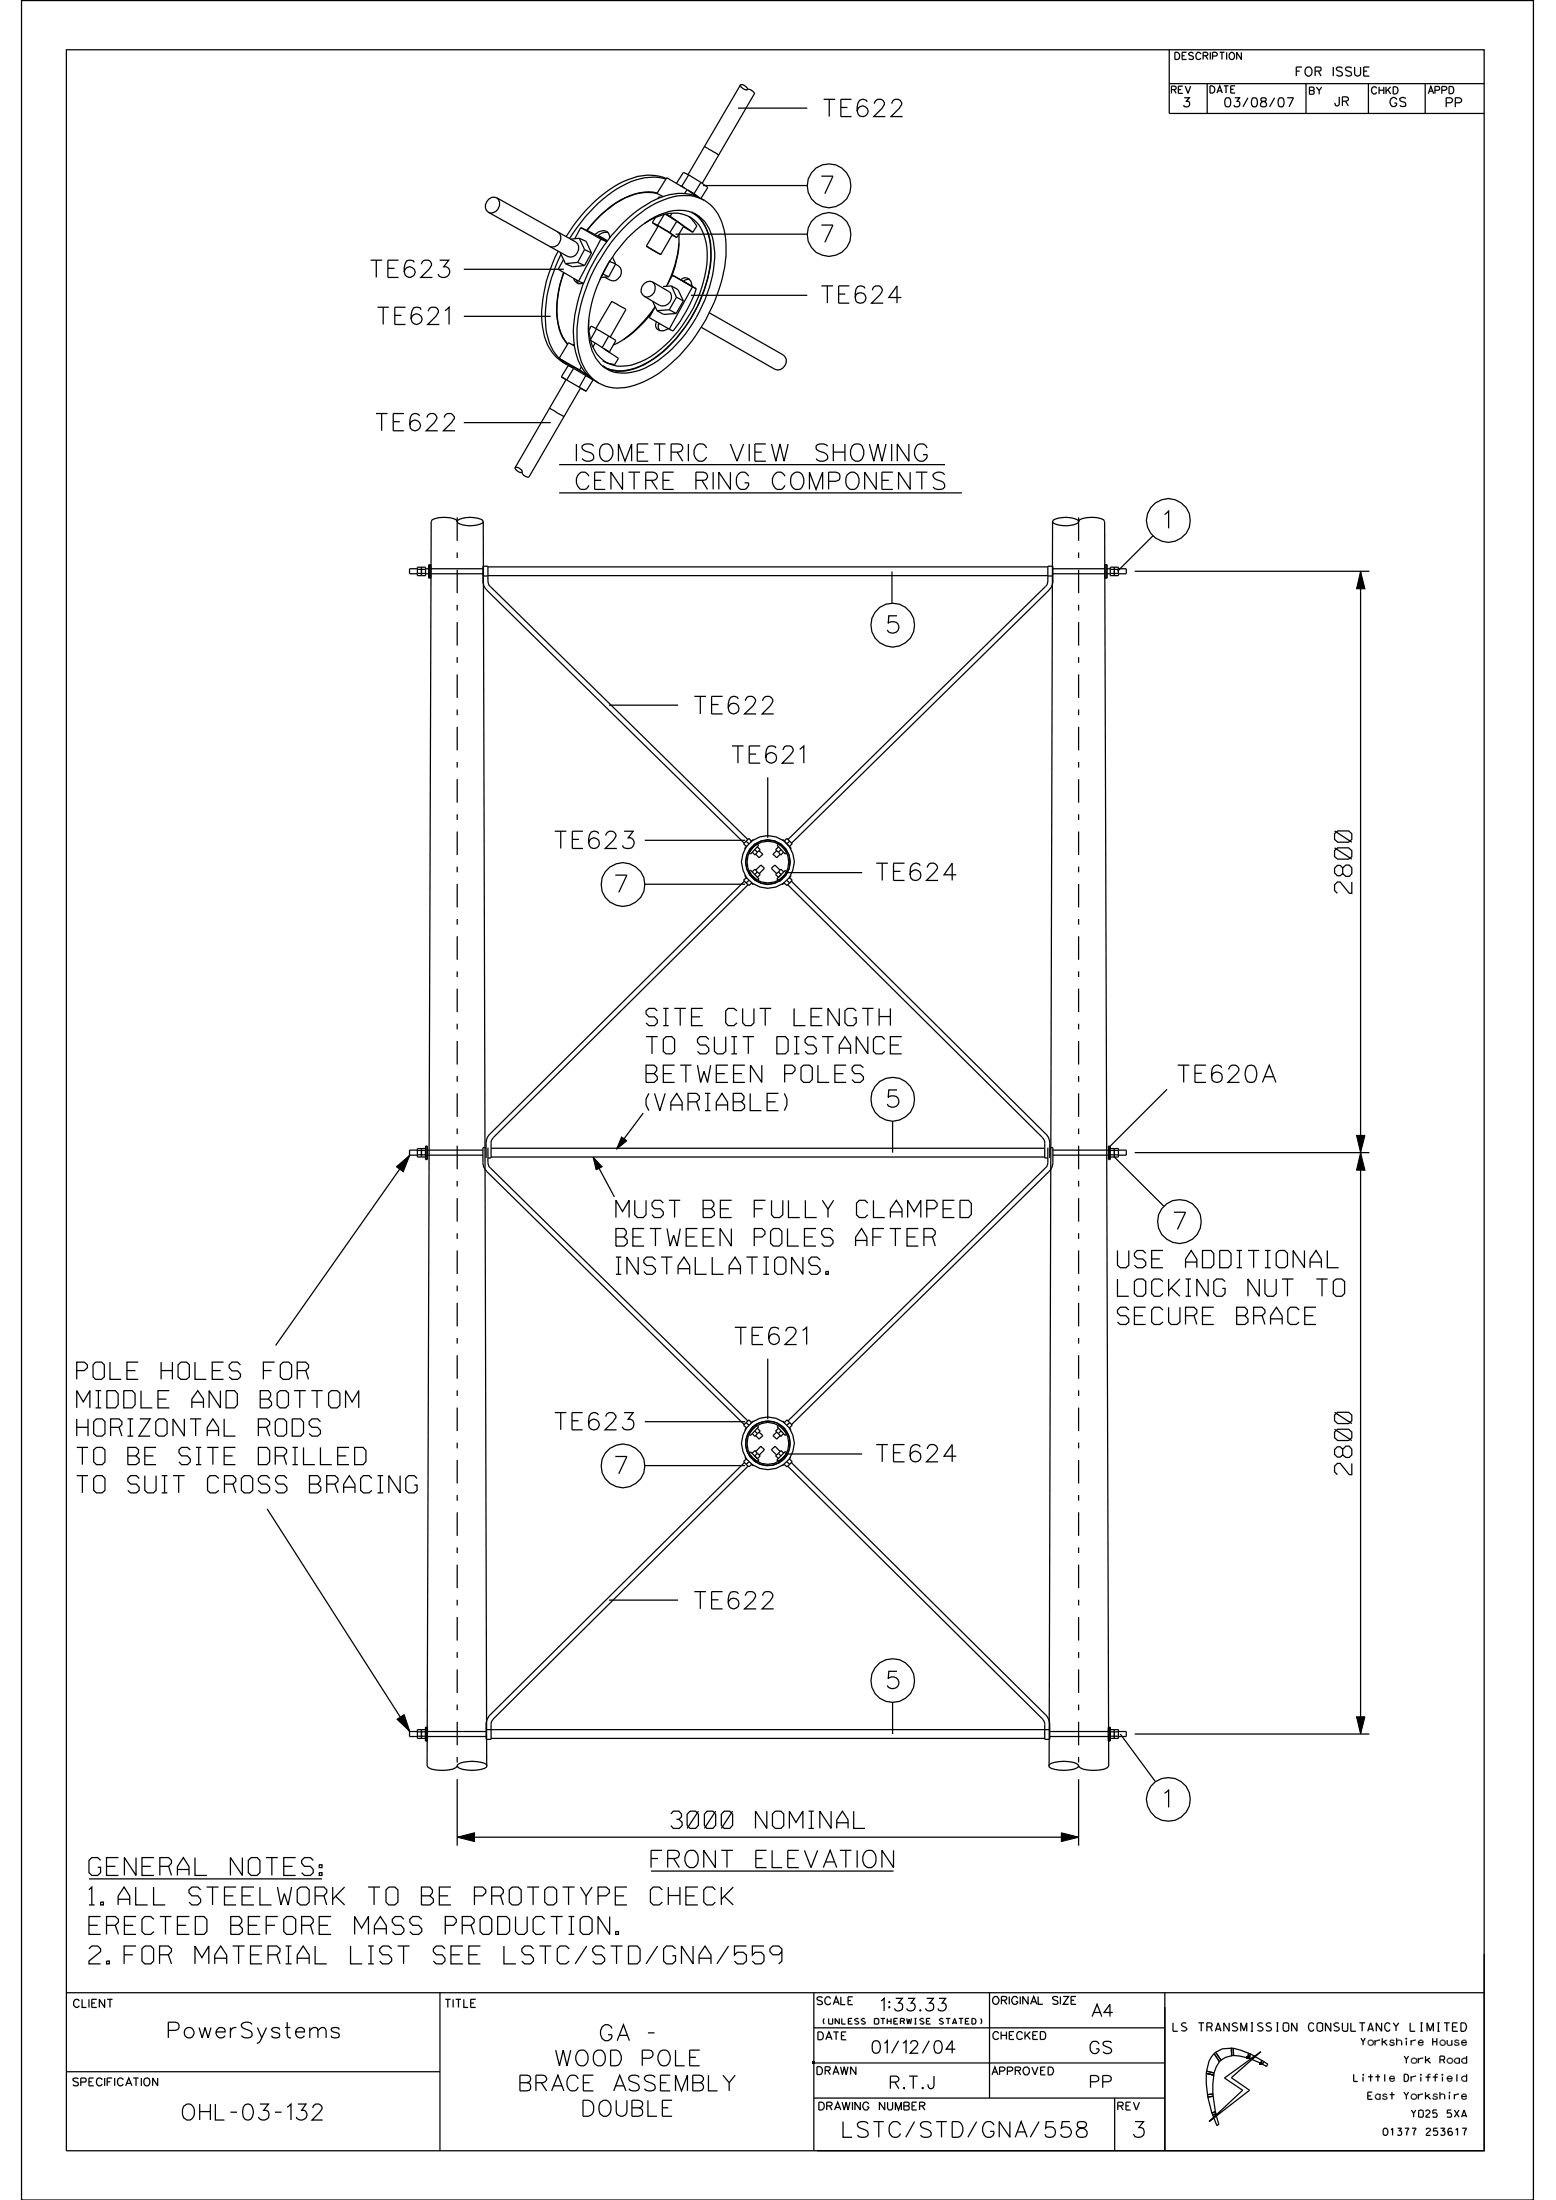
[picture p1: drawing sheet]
<svg xmlns="http://www.w3.org/2000/svg" width="210mm" height="297mm" viewBox="0 0 210 297" stroke-linecap="round" stroke-linejoin="round" font-family="sans-serif">
<g fill="none" stroke="#000" stroke-width=".17">
<path d="M2.9 .1h204.1v296.9h-204.1zM9 6.7h191.3v283.7h-191.3zM95.1 19.8l1.9 1.1M99.6 14.6h9.4M99.9 11.5a.81 .81 0 0 1 1 .6 .81 .81 0 0 1-1-.6zM99.9 11.5l-7 12.1M100.9 12.1a.83 .83 0 0 1 .9 .6l-7 12.1M157.8 11.3h42.5M157.8 6.7v8.6h42.5M158.1 12.1h.5l.1-.2v-.2l-.6-.1v1M159.6 11.6h-.6v1M160 11.6l.3 1 .4-1"/>
<path d="M162.9 11.3v4M176.3 11.3v4M176.7 12.2l.6 .1v.3l-.2 .1h-.4v-.9h.6l.1 .3-.3 .1M177.7 11.8l.3 .4v.5M178.4 11.8l-.4 .4M184.7 11.3v4M192.3 11.3v4M195.2 13.9h.5a.34 .34 0 0 0 .3-.4 .34 .34 0 0 0-.3-.3h-.5v1.3M196.4 13.9h.6a.34 .34 0 0 0 .2-.6l-.2-.1h-.6v1.3M62.6 36.4h13.5M65.9 28.6l10.7 6M67 26.7l10.7 6a1.16 1.16 0 0 1 .2 1.4 1.16 1.16 0 0 1-1.3 .5"/>
<path d="M67 26.7a1.16 1.16 0 0 0-1.3 .5 1.16 1.16 0 0 0 .2 1.4M67 26.7a1.19 1.19 0 0 1 .4 1.3 1.19 1.19 0 0 1-1.1 .8l-.4-.2M75.3 31.3a1.14 1.14 0 0 1 .2 1.4 1.14 1.14 0 0 1-1.3 .6M75.3 33.9a19.3 19.3 0 0 0-2.2 9.5 7.4 7.4 0 0 0 2.1 4.9l1.3 .9M75.6 34.1l.7 1.5M75.7 34.3a18.3 18.3 0 0 0-2 10.1 6.8 6.8 0 0 0 2.4 4.6l.4 .2M76.1 36.8a12.6 12.6 0 0 0-.4 8.2l.2 .6 .7 .9M76.1 35l-.8 1.4 2.8 1.6M76.1 36.8a11.8 11.8 0 0 0-.4 8.1l.2 .6 .7 1M76.3 35.6l.9 .4 1.7-.2M77.4 37.6a.86 .86 0 0 0 1.2 .6M77.8 37.8l.3 .5"/>
<path d="M78 35.4l-1.7 .2M78 35.4l.9 .4M78.1 38l.7 .3M78.2 32.2l-1.2 .1M78.2 32.2l.7 1.5M78.2 32.2l.9 .4 .7 1.6M78.4 30.7l-.8 1.5M78.4 30.7l2.7 1.6M78.4 30.7l1.3 .6 2.2 1.3M78.9 33.7l-.9 1.7M78.9 33.7l.9 .5M79.8 34.2l-.9 1.6"/>
<path d="M80.3 31.7a1.4 1.4 0 0 1 1.7-.3l.2 .3v.5M80.8 31.8l1.2 .7M81.1 32.3l-3 5.7M81.1 32.3l.8 .3M81.3 37l.9 .4M82.1 31.4a1.41 1.41 0 0 0-1.4 .5M82.2 37.4l-1.1 .1M82.3 35.3l.8 .3M82.3 35.2l-1.3 2.6M82.7 34.7l.4 .9M83.1 35.7l.4 .2M83.1 35.6l-.9 1.8"/>
<path d="M83.5 35.9a1.14 1.14 0 0 1 .2 1.4 1.14 1.14 0 0 1-1.3 .5l-.8-.4M83.5 35.9h.1M84.7 32.1a11.7 11.7 0 0 1 6.1-3.7 4.5 4.5 0 0 1 5.4 3.7 14 14 0 0 1-1.1 8.4 17.7 17.7 0 0 1-8.1 9.2 5.7 5.7 0 0 1-5.1 .1 5.3 5.3 0 0 1-2.4-4.3 16.3 16.3 0 0 1 2.2-9.2l1.4-2.2zM87 30.2a6.6 6.6 0 0 1 5.1-1.3 4.1 4.1 0 0 1 3 3.1 11.5 11.5 0 0 1-.5 7 17.3 17.3 0 0 1-7.5 9.5 5.8 5.8 0 0 1-4.8 .6 4.5 4.5 0 0 1-2.7-3.7l-.1-.7-.1-1.5M87.2 33.2l2 1.2M88 38a1.14 1.14 0 0 0-1.3 .6 1.14 1.14 0 0 0 .2 1.4M88 38a1.14 1.14 0 0 1 .3 1.5 1.14 1.14 0 0 1-1.4 .5M88 38l2.2 1.3a1.03 1.03 0 0 1 0 1.8l-.4 .2-.8-.1-2.1-1.2M88 30l.8 .6M88 30l.8 .4M88.5 29.4l-.5 .6M88.7 26.1a7.1 7.1 0 0 0-5.7 1.4l-2 1.6-1.8 2"/>
<path d="M88.8 26.2a6.6 6.6 0 0 0-5.1 .9l-1.3 .9a14.2 14.2 0 0 0-3.2 3.1M88.8 30.4l1.6 1M88.8 30.6l-.1-.1 1.4 .7 .5 .5M88.8 30.5l-1.6 2.7M89.3 26.6h-.1a.26 .26 0 0 0-.4 .2h.1M89.6 28.9l-.8 1.5M89.8 28.9l1.5 1M89.9 24.2a7.5 7.5 0 0 0-6 .9 20.1 20.1 0 0 0-7 7.1M89.9 28.9l.6 .3M89.9 24.1a6.5 6.5 0 0 0-5.1 .1 17.9 17.9 0 0 0-7.9 7l-.5 .8M90.4 31.4l.9 .7M90.5 29.2l3 2.2"/>
<path d="M90.6 38.6l-1.1 .1M90.6 38.6l.7 1.5M90.6 38.6l.9 .5 .7 1.5M90.7 28.8l-.2 .4M90.7 31.7l.6 .4M90.7 37.2l3.3 1.8M90.7 37.2l2.8 1.5M90.7 37.2l-.8 1.4M90.7 31.7l-1.5 2.7M91.2 31.6h17.8M91.3 29.9l-.9 1.5M91.3 29.9l1 .7-1 1.5"/>
<path d="M91.6 31.6a14.2 14.2 0 0 1-1 5.9M91.6 32.8a16.6 16.6 0 0 1-1.5 5.7M91.8 25.1h.2M91.9 37.8a.86 .86 0 0 1 1-.2 .86 .86 0 0 1 .5 .9v.1M92 25.1l.4 .3M92.2 30.6l1.3 .8M92.4 38l1 .6M92.7 25.6l-.3 .5M92.7 25.6l1.3 .9M92.7 25.6l-2.7-1.6-1.3 2.1 .8 .4M92.8 25.6l.9 .6M92.9 23.6l-.9 1.5"/>
<path d="M92.9 23.6l1.7 1M92.9 23.6l-.7-.3-.9 1.5M93 29.2l1 1.3-.5 .9M93 37.7l-.5 .1-.2 .2M93.2 25.9l.7 .5M93.2 39.9h15.8M93.3 28.6l.2 .1zM93.5 28.7a5.7 5.7 0 0 1 2.4 5 17.8 17.8 0 0 1-4.2 11.4 12.5 12.5 0 0 1-7.1 4.9 4.7 4.7 0 0 1-3.1-.5M93.5 38.7l.5 .3M93.5 38.7l-3.2 5.7M93.7 28.8l.2 .2M93.7 26.2l.6 .5"/>
<path d="M93.7 28.8a6.3 6.3 0 0 1 2.3 5.6 16.5 16.5 0 0 1-2.1 7.4 17.9 17.9 0 0 1-6.9 7.4 6 6 0 0 1-5.3 .5M93.8 26.4h.1M94 39a19.5 19.5 0 0 1-3.2 5.7l-.5-.3M94.6 29.6v.1M94.6 24.6l-.9 1.6M94.6 24.6l.9 .7-.9 1.5M94.9 39.5h.1M94.9 25.1h14.1M95.1 27a6.7 6.7 0 0 0-6.1 .2 18.6 18.6 0 0 0-7.5 7 20.8 20.8 0 0 0-3.6 11.5 6.9 6.9 0 0 0 2.9 6M95.1 27a6.9 6.9 0 0 1 2.9 6.1 20.4 20.4 0 0 1-3.7 11.5 18.9 18.9 0 0 1-7.4 7 6.7 6.7 0 0 1-6.1 .1M95.1 27a6.5 6.5 0 0 0-6.6-.1 19.7 19.7 0 0 0-8.4 8.5 20 20 0 0 0-2.7 10.1 7.2 7.2 0 0 0 2.5 5.7l.9 .5M62.6 42.7h11.7"/>
<path d="M62.6 57.1h11.7M74.2 55.1l1.9 1.2M75.5 48.4l1.9 1.2-.9-.4M75.5 48.4l2.7 1.5M75.8 50.9l.7 .4M75.8 50.9l.6 .4-6.9 11.8M76.5 51.3l1.7 1M77.3 49.7l.1-.2 2 1.2M77.4 49.7l-.9 1.6M77.4 49.7l1.7 1M77.4 49.7l-.7-.4-.9 1.6M77.5 46.5l-.1 .1"/>
<path d="M77.5 46.7l-.8-.4-1.2 2.1M78.2 52.3l.9 .5M78.2 49.9l1.1 .8M78.5 49.5l-.3 .4M79.1 50.7l-.9 1.6M79.1 50.7l.9 .6-.9 1.5M79.1 52.8l-.8-.4-6.9 12a.81 .81 0 0 1-.9-.7M79.3 50.7l.4 .3M79.5 50.8l-.2-.1v.1M79.7 46l.6 .3M80.3 46.3l3.2 2.1-.5 .8-.9-.1-.8-.4M80.3 46.3l-.3 .6"/>
<path d="M80.4 44.4l2.2-3.7 1.6 .9 .3 .2-2.1 3.7M80.5 44.4l-.8 1.4M80.5 44.4l1.7 1M80.5 44.4l-.7-.4-.3 .6M81.3 49.4l.2 .1zM81.4 47l.8 .5M81.5 49.6h.2M81.7 47.2l.5 .3M82.2 45.4l.9 .6-.9 1.5M82.2 45.4l-.9 1.5M82.6 49.9l-.1 .1M88.1 42.1a13.7 13.7 0 0 1-5.4 4.5"/>
<path d="M88.1 40.7l.6 1.2M88.4 41.4a19.2 19.2 0 0 1-4.3 4.5M88.4 41.4l-.8 1.5 2.7 1.5M88.6 43.4a.85 .85 0 0 0 .1 1.1 .85 .85 0 0 0 1.1 .1l.4-.2M88.7 41.9l.9 .5 1.7-.1M88.9 43.6l-.1 .6 .3 .4M89 43.7l-.1 .1M90.3 41.8l-1.6 .1M90.3 41.8l1 .5M91.3 40.1l-1 1.7M91.3 40.1l.9 .5M91.7 45.1h.1"/>
<path d="M92.2 40.6l-.9 1.7M95.7 42.2l10 5.7a1.14 1.14 0 0 1 .2 1.4 1.14 1.14 0 0 1-1.3 .6l-10-5.7M56.3 76.8h-1v.7h1M56.3 76.6h1.1v1.1h-1.1zM56.3 77.4h1.1M56.3 76.9h1.1M56.9 76.8h.1M56.9 77.5h.1M56.9 76.6v1.1M57.4 76.8h.5M57.4 77.5h.5M57.9 76.2h.3v1.9h-.3z"/>
<path d="M58 76.2v1.9M58.2 76.8h7M58.2 77.5h7M61.7 70.4l-.1-.2a4.1 4.1 0 0 0-3.3 0l-.1 .2-.6 168 .2 .2a4.7 4.7 0 0 0 3.7 0l.2-.2M61.8 70.2a3.9 3.9 0 0 1 3.3 0l.1 .2a1.42 1.42 0 0 1-1.2 .5 3.8 3.8 0 0 1-2.2-.3l-.1-.2zM65.2 77.8h.7M65.2 70.4l.5 168M65.9 77.7h75.5M65.9 76.5h75.5M69.5 63.1a.81 .81 0 0 1 1 .6 .81 .81 0 0 1-1-.6zM75.5 62.7h52M75.5 66.5h54.3"/>
<path d="M120.4 77.2v4.2M141.4 77.8h.7M142.1 70.4l-.5 168M142.1 76.8h7M142.1 77.5h7M142.1 70.2a3.9 3.9 0 0 1 3.4 0l.1 .2a1.41 1.41 0 0 1-1.2 .5 4 4 0 0 1-2.3-.3v-.2zM145.6 70.4l.1-.2a4.1 4.1 0 0 1 3.3 0l.1 .2 .5 168-.1 .2a4.7 4.7 0 0 1-3.8 0l-.1-.2M149.1 76.2h.3v1.9h-.3zM149.3 76.2v1.9M149.4 76.8h.4M149.4 77.5h.4M149.8 76.6h1.1v1.1h-1.1z"/>
<path d="M149.8 77.4h1.1M149.8 76.9h1.1M150.4 76.6v1.1M150.4 76.8h.1M150.4 77.5h.1M150.9 76.8h1.1v.7h-1.1M153.1 77.1h31.7M155.6 72.3l-4.8 4.8M183.6 77.1v157M82.2 95.2h9.3M87 113.4h13.6M87 119.4h13.6"/>
<path d="M100.5 118.9l-34.4 34.2a1.63 1.63 0 0 0-.5 1.2v.6M100.6 118.2l-.1 .1 .3 .3M100.7 113.6l.4 .3M100.7 119.2l.4 .3 .4-.3M100.7 118.5l-.3 .3 .3 .4M100.9 114.1l-.4 .4 .1 .1M100.9 113.4l-34.9-34.4-.1-.5v-2.1h-.7v2a1.63 1.63 0 0 0 .5 1.3l34.7 34.1M100.9 119.5l-34.3 34.1-.3 .5v2.2h-.4M101.1 118.9l-.4 .3M101.1 117.6l.2-.1 1.1 1.1-.1 .2a3.3 3.3 0 0 1-1.2-1.2zM101.2 114.6h.1M101.2 118.2h.1"/>
<path d="M101.4 119.2l.3 .2M101.4 114.7h.1M101.4 118.1h.1M101.4 113.6l-.3-.4-.7 .7 .3 .4M101.5 115.1l.4 .3 .3-.3M101.5 117.7l.4-.4 .3 .4M101.7 113.4l-.4 .3M101.7 114.1h.1M101.7 118.7h.1M101.8 114.2h.1M101.8 118.5v.1M101.9 114.2l.3-.2 .2 .1-1.1 1.2-.2-.2 .1-.1z"/>
<path d="M101.9 114.7l.3 .4M102 117.5l.7-.7 .2 .2 .3 .3-.7 .6M102.2 114.3l.4 .4-.4 .4M102.2 117.7l.4 .4-.4 .3M102.2 117.7l-.3 .4M102.4 114.8l.5 .5-.1 .2-.3 .3-.5-.5M103.6 104.9v8.2M104.8 114.8l-.5 .5 .2 .2 .3 .3 .5-.5M105.1 114a2.79 2.79 0 0 1 1.1 1.1l-.2 .2-1.1-1.2zM105.1 114.3l-.4 .4 .4 .4M105.1 115.1l.3 .3 .3-.3M105.1 117.7l.3-.4 .4 .4"/>
<path d="M105.1 117.7l.3 .4M105.1 117.7l-.4 .4 .4 .3M105.2 118.3h.1M105.3 117.5l-.7-.7-.3 .2-.2 .3 .7 .6M105.4 118.8l-.2 .1M105.4 114.7l-.3 .4M105.4 118.6h.1M105.5 114.2h-.1M105.6 114.1h.1M105.6 118.7h.1M105.6 113.4h.1l1.1 1.1-.1 .1M105.9 113.5l.3-.3 .7 .7-.4 .4"/>
<path d="M105.9 114.7h.1M105.9 118.1h.1M105.9 117.8h10.5M106 114.6h.1M106 118.2h.1M106.2 117.7l-.2-.2-1.2 1.1 .3 .2 .8-.8M106.2 118.9l.4 .3M106.3 113.4l35-34.4 .1-.5v-2.1h.7v2a1.63 1.63 0 0 1-.5 1.3l-34.8 34.1M106.3 119.5l34.4 34.1 .3 .5v2.2h.4M106.5 118.5l.4 .3-.3 .4M106.6 119.2l-.4 .3-.4-.3-.2 .2M106.6 113.6l-.4 .3"/>
<path d="M106.7 118.2v.1l-.2 .2M106.8 118.9l34.4 34.2a1.63 1.63 0 0 1 .5 1.2v.6M180.1 114.8l.4-.3h1.5l.4 .3v.8l-.4 .4h-1.5l-.4-.4zM180.1 112.6l.4-.4h1.5l.4 .4v.7l-.4 .4h-1.5l-.4-.4zM180.1 114.5l2.3 1.5M180.1 112.2l2.3 1.5M181.2 117.2l-.3-.4h-.4l-.4 .4v.6l.4 .4h.4l.3-.3v-.7l.4-.4h.5l.3 .4v.7l-.3 .4h-.5l-.4-.4M182.4 119.1v1.5h-.3l-1.2-1.5h-.4l-.4 .4v.7l.4 .4M55.3 155.9l-18.1 25.7M55.3 155.9h1M56.3 155.3h-1v.6M56.3 155.9h1.1"/>
<path d="M56.3 155.3h1.1M56.9 155.1v1.1M56.9 155.3h.1M56.9 155.9h.1M57.4 154.7h.3v1.8h-.3zM57.4 155.1h-1.1v1.1h1.1M57.4 155.3h.1M57.4 155.9h.1M57.5 154.7v1.8M57.7 155.3h7.5M57.7 155.9h7.5M65.6 154.9h-.4v2a1.63 1.63 0 0 0 .5 1.2l34.7 34.2"/>
<path d="M65.6 154.9v1.4M65.9 154.9v1.4M65.9 156.3v.7l.1 .5 34.9 34.3M66.3 156.2h74.7M66.3 155h74.7M80 156.2l2.9 5.4M86.8 150.3l-3.6 4.8M120.5 151.4v4.2M141.4 154.9v1.4M141.4 156.3v.7l-.1 .5-35 34.3M141.7 154.9h.4v2a1.63 1.63 0 0 1-.5 1.2l-34.8 34.2M141.7 154.9v1.4"/>
<path d="M142.1 155.3h7.5M142.1 155.9h7.5M149.6 154.7h.2v1.8h-.2zM149.8 154.7v1.8M149.8 155.1h1.1v1.1h-1.1M149.8 155.9h1.1M149.8 155.3h1.1M150.3 156.1l6.8 6.7M150.4 155.1v1.1M150.4 155.3h.1M150.4 155.9h.1M150.9 155.3h1.1v.6h-1.1"/>
<path d="M153.1 155.6h31.7M157.5 147.1l-7.7 7.6M87 191.9h13.6M87 197.9h13.6M100.5 197.4l-34.4 34.2a1.82 1.82 0 0 0-.5 1.2v2h.7v-2.2l.3-.5 34.3-34.2M100.6 196.7l-.1 .1 .3 .3M100.7 197.7l.4 .3 .4-.3M100.7 192.1l.4 .3M100.7 192.8l-.1 .3M100.7 197l-.3 .3 .3 .4M100.8 192.7l-.1 .1M101.1 197.3l-.4 .4"/>
<path d="M101.1 196.2l.2-.2 1.1 1.1-.1 .2-.2-.1-.5-.4-.3-.3M101.2 193.1h.1M101.2 196.7h.1M101.4 197.6l.3 .3M101.4 193.2h.1M101.4 196.5h.1M101.4 192.1l-.3-.4-.7 .7 .3 .4M101.5 196.2l.4-.4 .3 .4M101.5 193.5l.4 .4 .3-.4M101.6 192.9l.6-.5 .2 .2-1.1 1.2-.2-.2zM101.7 191.9l-.1-.1-.2 .3M101.7 192.6h.1"/>
<path d="M101.7 197.2h.1M101.8 192.7h.1M101.8 197.1h.1M101.8 196.5h.1M101.9 193.2l.3 .3M102 196l.7-.8 .5 .5-.7 .7M102.1 196.8h.1M102.2 196.2l-.4 .3M102.2 196.2l.4 .3-.4 .4-.4-.4M102.2 192.8l.4 .4-.4 .3M102.4 193.3l.5 .5-.4 .5-.5-.5M103.6 183.4v8.2"/>
<path d="M104.8 197.1l1.2-1.1 .2 .1a2.78 2.78 0 0 1-1.2 1.2zM104.8 193.3l-.5 .5 .5 .5 .5-.5M104.9 192.6l.2-.2a2.79 2.79 0 0 1 1.1 1.2l-.2 .2zM105.1 196.2l.3 .3M105.1 196.2l-.4 .3 .4 .4M105.1 193.5l.3 .4 .3-.4M105.1 192.8l-.4 .4 .4 .3M105.3 196l-.7-.8-.5 .5 .7 .7M105.4 193.2l-.3 .3M105.5 192.7h-.1M105.6 192.6h.1M105.6 197.2h.1"/>
<path d="M105.6 191.9l.3 .2M105.7 197.7l-.1 .2M105.8 196.2l-.4-.4-.3 .4M105.8 197.7l.4 .3 .4-.3M105.9 192.1l.3-.4 .7 .7-.4 .4M105.9 193.2h.1M105.9 196.5h.1M105.9 196.3h10.5M106 193.1h.1M106 196.7h.1M106.2 197.3l.4 .4M106.3 196.3a3.3 3.3 0 0 1-1.2 1.2h.1"/>
<path d="M106.5 197l.4 .3-.3 .4M106.5 192.7v.1M106.5 192.8l.2 .3M106.6 192.1l-.4 .3M106.7 196.7l-.2 .2M106.8 197.4l34.4 34.2a1.82 1.82 0 0 1 .5 1.2v2h-.7v-2.2l-.3-.5-34.4-34.2M180.1 193.3l.4-.4h1.5l.4 .4v.8l-.4 .4h-1.5l-.4-.4zM180.1 191l.4-.3h1.5l.4 .3v.8l-.4 .4h-1.5l-.4-.4zM180.1 192.9l2.3 1.6M180.1 190.7l2.3 1.5M181.2 195.7l-.3-.4h-.4l-.4 .4v.6l.4 .4h.4l.3-.3v-.7l.4-.5h.5l.3 .5v.7l-.3 .4h-.5l-.4-.4M182.4 197.6v1.5h-.3l-1.2-1.5h-.4l-.4 .3v.8l.4 .4"/>
<path d="M36.1 203.7l19.2 30.1M82.2 216h9.3M55.3 233.8v.6h1M55.3 233.8h1M56.3 234.4h1.1M56.3 233.8h1.1M56.9 233.5v1.2M56.9 233.8h.1M56.9 234.4h.1M57.4 233.2h.3v1.8h-.3zM57.4 233.5h-1.1v1.2h1.1M57.4 233.8h.1"/>
<path d="M57.4 234.4h.1M57.5 233.2v1.8M57.7 233.8h7.9M57.7 234.4h7.9M61.8 238.2a4.6 4.6 0 0 1 3.8 0l.1 .2a1.51 1.51 0 0 1-1.4 .6 4.6 4.6 0 0 1-2.5-.4l-.1-.2zM65.6 233.5h76.1M66.3 234.7h74.7M120.5 229.8v4.3M141.6 238.2a4.6 4.6 0 0 1 3.9 0l.1 .2a1.51 1.51 0 0 1-1.4 .6 4.6 4.6 0 0 1-2.6-.4l-.1-.2zM141.7 233.8h7.9M141.7 234.4h7.9M149.6 233.2h.2v1.8h-.2z"/>
<path d="M149.8 233.2v1.8M149.8 233.5h1.1v1.2h-1.1M149.8 234.4h1.1M149.8 233.8h1.1M150.4 233.5v1.2M150.4 233.8h.1M150.4 234.4h.1M150.9 233.8h1.1v.6h-1.1M151.2 234.1l4.7 6.4M153.1 234.1h31.7M12 253.7h31.5M61.7 248h83.9"/>
<path d="M61.7 240.2v9M87.9 252.6h32.7M145.6 240.2v9M9 279.7h50.4M9 269h191.3M59.4 269v21.4M60.1 269.9h.7M60.4 269.9v1.1M61.2 269.9v1.1M61.5 269.9h.7M61.9 269.9v1.1M62.6 269.9v1.1h.6"/>
<path d="M63.5 270.4h.4M64.2 269.9h-.7v1.1h.7M109.8 278.5h47.4M109.8 273.8h47.4M109.8 269v21.4M133.5 269v14.2M157.2 269v21.4M162.8 279.9v1.4l.2 1.5M162.8 279.9l1 .3M162.8 279.9h.1M162.8 279.6v.3M162.8 279.6h.1"/>
<path d="M162.8 279.6l1.1 .2M163.9 277.2l-.7 1-.4 1.4M163.9 279.8l-.1 .4M163.9 277.2l.7 1.1M163.9 277.2h.1M164.1 277.1l-.2 .1M164.1 277.1h.1M164.1 277.1l.7 1M164.6 278.3l-.4 .7-.3 .8M164.6 278.3h.1M164.8 278.1h.1M164.8 278.1l-.2 .2"/>
<path d="M166.2 276.5l-1.2 .1-.9 .5M166.2 276.5v1M166.2 276.5h.2M166.2 277.5l-.8 .2-.6 .4M166.2 277.5h.1M166.4 276.5l2.1 .7M166.4 276.5l.1 1M166.5 277.5l1.9 .3M166.5 277.5h.1M166.5 277.5h-.3M168.4 277.8h.1M168.5 277.2h.1"/>
<path d="M168.5 277.2l-.1 .6M168.5 277.2l.2 .1M168.7 277.3l.6 .3-.5 .3-.4-.1M168.7 277.3v.6M168.7 277.3h.1M170.2 278.5h.1M170.2 278.5l.2 .2M170.3 278.2l-.9-.5-.4 .3 1.2 .5M170.3 278.2h.1M170.3 278.2l-.1 .3M170.3 278.2l.2 .1M170.4 278.7h.1"/>
<path d="M170.4 278.7l.5 .3M170.5 278.3l-.1 .4M170.5 278.3l.6 .4M170.9 279h.1M171.1 278.7h.1M171.1 278.7l-.2 .3M200.3 263.8v26.6h-90M109.8 283.2h47.4M150.4 283.2v7.2M163 282.8h.1M163 282.8v.3M163 283.1h.1"/>
<path d="M163 283.1l.6 2.2M163.6 285.3h.1M163.6 285.3l.1 .2M163.7 282.7l-.7 .1M163.7 282.7l.3 2.4M163.8 283l-.8 .1M163.8 280.2l-.1 2.5M163.8 280.2h.1M163.8 285.9l.4-.3 .3 1.2-.3 .2zM164 285.1h.1M164 285.1l-.4 .2M164 285.1l.1 .3"/>
<path d="M164.1 285.4h.1M164.1 285.4l-.4 .1M164.1 285.4l.1 .1-.4 .3-.1-.3M164.2 287h.1M165.3 280.5l4.9-3.5-4 3.5 2.4 1.7-5.4 4.2 4.5-4.2z"/>
<circle cx="111.9" cy="25.1" r="2.96"/>
<circle cx="111.9" cy="31.7" r="2.96"/>
<circle cx="157.7" cy="70.3" r="2.94"/>
<circle cx="120.5" cy="84.4" r="2.96"/>
<circle cx="84.1" cy="119.4" r="2.94"/>
<circle cx="103.6" cy="116.4" r="3"/>
<circle cx="103.7" cy="116.4" r="3.6"/>
<circle cx="103.7" cy="116.4" r="2.83"/>
<circle cx="120.5" cy="148.4" r="2.96"/>
<circle cx="159.2" cy="164.9" r="2.95"/>
<circle cx="84.1" cy="197.9" r="2.94"/>
<circle cx="103.6" cy="194.9" r="3"/>
<circle cx="103.6" cy="194.9" r="2.99"/>
<circle cx="103.6" cy="194.9" r="2.82"/>
<circle cx="103.7" cy="194.9" r="3.6"/>
<circle cx="120.5" cy="226.9" r="2.96"/>
<circle cx="157.7" cy="242.9" r="2.96"/>
</g>
<path d="M61.7 69.8v169.2M145.6 69.8v169.2" fill="none" stroke="#000" stroke-width=".17" stroke-dasharray="3.2 1.6 .8 1.6" stroke-linecap="butt"/>
<path d="M183.6 77.1l.6 2.4h-1.1zM53.5 157.5l1.8-1.6-.9 2.3zM80 156.2l1.3 1.3-.8 .4zM83.9 153.5l.7 .5-1.4 1.1zM183.6 155.6l.6 2.4h-1.1zM183.1 153.3h1.1l-.6 2.3zM53.6 232.1l1-.6 .7 2.3zM183.1 231.8h1.1l-.6 2.3zM61.7 248l2.3-.6v1.2zM143.2 247.4l2.4 .6-2.4 .6z" fill="#000" stroke="#000" stroke-width=".13"/>
<g fill="#000">
<path d="M109.7 278.4h.3v.3h-.3z" fill-rule="evenodd"/>
<path d="M168.2 277.7h.3v.3h-.3z" fill-rule="evenodd"/>
<path d="M170 278.4h.3v.3h-.3z" fill-rule="evenodd"/>
</g>
<g font-size="2.4">
<text x="12" y="253.2">GENERAL NOTES:</text>
<text x="12" y="257.2">1. ALL STEELWORK TO BE PROTOTYPE CHECK</text>
<text x="12" y="261.1">ERECTED BEFORE MASS PRODUCTION.</text>
<text x="12" y="265.1">2. FOR MATERIAL LIST SEE LSTC/STD/GNA/559</text>
</g>
<g font-size="2.3">
<text x="111.2" y="15.7">TE622</text>
<text x="110.9" y="26.1">7</text>
<text x="110.9" y="32.7">7</text>
<text x="50" y="37.4">TE623</text>
<text x="110.9" y="40.9">TE624</text>
<text x="50.9" y="43.8">TE621</text>
<text x="50.7" y="58.2">TE622</text>
<text x="76.4" y="62.3">ISOMETRIC VIEW SHOWING</text>
<text x="76.4" y="66.1">CENTRE RING COMPONENTS</text>
<text x="157.2" y="71.3">1</text>
<text x="119.8" y="85.5">5</text>
<text x="93.7" y="96.4">TE622</text>
<text x="98.8" y="103">TE621</text>
<text x="74.9" y="114.6">TE623</text>
<text x="118.3" y="118.9">TE624</text>
<text x="83" y="120.5">7</text>
<text x="87.2" y="138.5">SITE CUT LENGTH</text>
<text x="87.2" y="142.3">TO SUIT DISTANCE</text>
<text x="87.2" y="146.1">BETWEEN POLES</text>
<text x="87.2" y="149.9">(VARIABLE)</text>
<text x="119.8" y="149.5">5</text>
<text x="159" y="146.1">TE620A</text>
<text x="83.1" y="164.4">MUST BE FULLY CLAMPED</text>
<text x="158.4" y="166">7</text>
<text x="83.1" y="168.2">BETWEEN POLES AFTER</text>
<text x="83.1" y="172">INSTALLATIONS.</text>
<text x="150.8" y="171.2">USE ADDITIONAL</text>
<text x="150.8" y="175">LOCKING NUT TO</text>
<text x="150.8" y="178.8">SECURE BRACE</text>
<text x="99.2" y="181.5">TE621</text>
<text x="10.4" y="186.2">POLE HOLES FOR</text>
<text x="10.4" y="190.1">MIDDLE AND BOTTOM</text>
<text x="10.4" y="193.9">HORIZONTAL RODS</text>
<text x="10.4" y="197.7">TO BE SITE DRILLED</text>
<text x="74.9" y="193">TE623</text>
<text x="118.3" y="197.4">TE624</text>
<text x="10.4" y="201.5">TO SUIT CROSS BRACING</text>
<text x="83" y="198.9">7</text>
<text x="93.7" y="217.2">TE622</text>
<text x="119.8" y="228">5</text>
<text x="157.2" y="244">1</text>
<text x="90.5" y="246.8">3000 NOMINAL</text>
<text x="87.9" y="252.1">FRONT ELEVATION</text>
</g>
<g font-size="2.1">
<text x="22.7" y="275.1">PowerSystems</text>
<text x="81.1" y="275.5">GA -</text>
<text x="75" y="278.9">WOOD POLE</text>
<text x="24.6" y="286.2">OHL-03-132</text>
<text x="70.2" y="282.3">BRACE ASSEMBLY</text>
<text x="78.7" y="285.7">DOUBLE</text>
<text x="113.8" y="288.5">LSTC/STD/GNA/558</text>
<text x="153" y="288.5">3</text>
</g>
<g font-size="1.7">
<text x="118.9" y="271.5">1:33.33</text>
<text x="147.4" y="272.2">A4</text>
<text x="117.7" y="277.2">01/12/04</text>
<text x="120.2" y="282">R.T.J</text>
<text x="147.1" y="277.2">GS</text>
<text x="147.2" y="281.9">PP</text>
</g>
<g font-size="1.2">
<text x="175" y="10.3">FOR ISSUE</text>
<text x="159.7" y="14.4">3</text>
<text x="165.3" y="14.4">03/08/07</text>
<text x="180.2" y="14.3">JR</text>
<text x="187.6" y="14.4">GS</text>
</g>
<g font-size="1.1">
<text x="10" y="271">CLIENT</text>
<text x="110.3" y="270.6">SCALE</text>
<text x="110.4" y="275.4">DATE</text>
<text x="134" y="270.6">ORIGINAL SIZE</text>
<text x="134" y="275.3">CHECKED</text>
<text x="158.3" y="274.2">LS TRANSMISSION CONSULTANCY LIMITED</text>
<text x="9.9" y="281.6">SPECIFICATION</text>
<text x="110.3" y="280.1">DRAWN</text>
<text x="133.9" y="280.1">APPROVED</text>
<text x="110.5" y="284.8">DRAWING NUMBER</text>
<text x="150.9" y="284.9">REV</text>
</g>
<g font-size="1">
<text x="158.6" y="8">DESCRIPTION</text>
<text x="158.1" y="12.6">REV</text>
<text x="163.3" y="12.6">DATE</text>
<text x="185.1" y="12.7">CHKD</text>
<text x="192.8" y="12.6">APPD</text>
<text x="182.7" y="281">Little Driffield</text>
<text x="183.7" y="276.1">Yorkshire House</text>
<text x="189.5" y="278.6">York Road</text>
<text x="184.6" y="283.4">East Yorkshire</text>
<text x="190.5" y="285.8">YO25 5XA</text>
<text x="186.7" y="288.3">01377 253617</text>
</g>
<text font-size=".8" x="111" y="273.3">(UNLESS OTHERWISE STATED)</text>
</svg>
